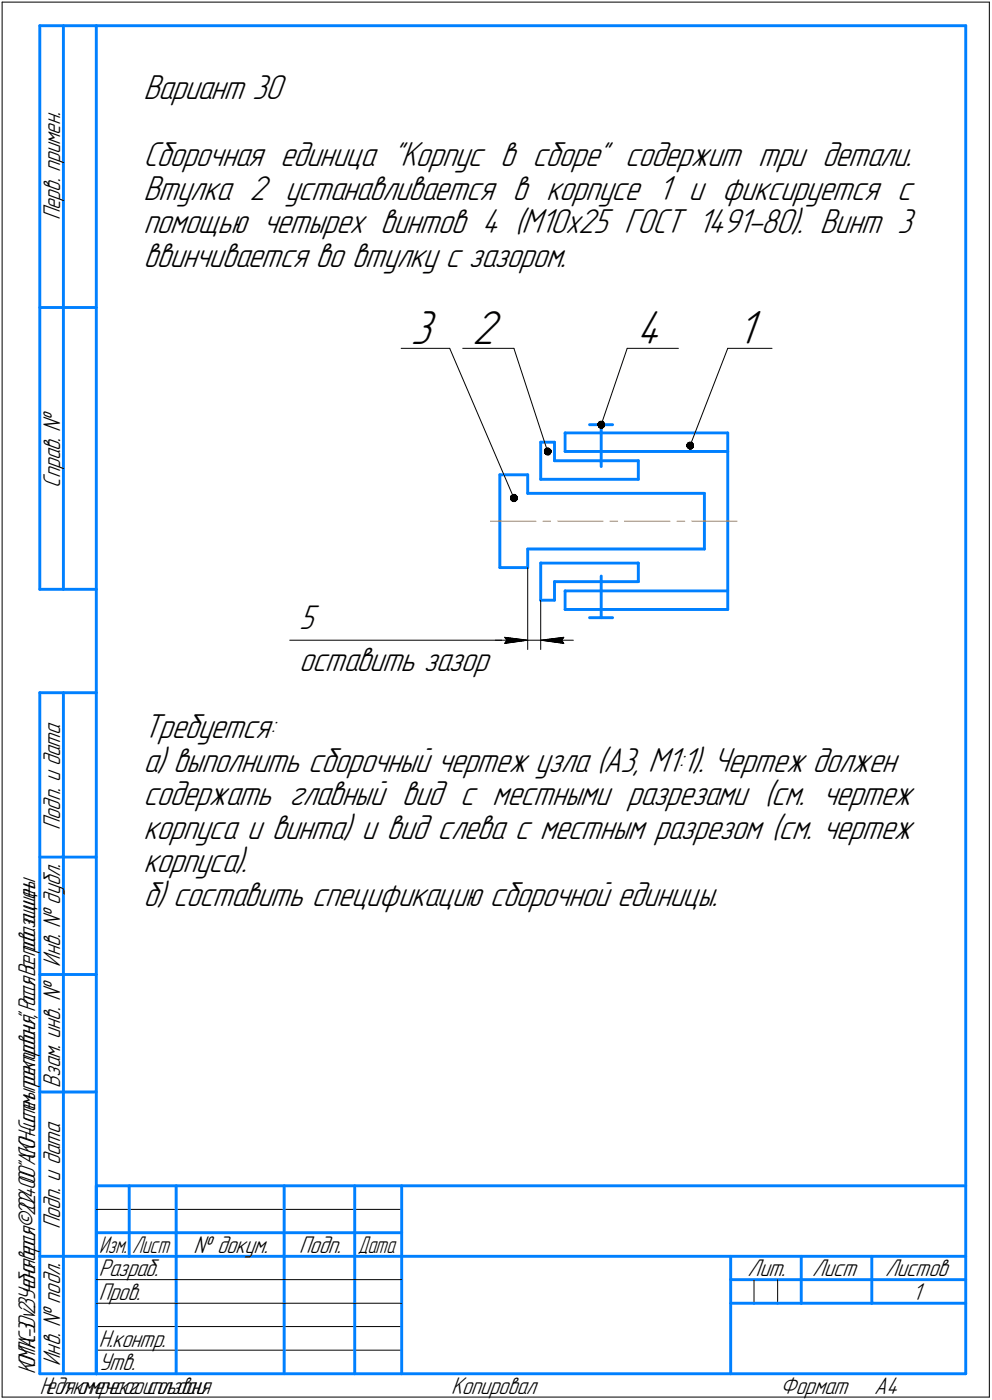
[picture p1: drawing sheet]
<svg xmlns="http://www.w3.org/2000/svg" width="211mm" height="298mm" viewBox="0 0 211 298" stroke-linecap="round" stroke-linejoin="round" font-family="sans-serif">
<g fill="none" stroke="#000" stroke-width=".21">
<path d="M.5 .5h210zM.5 .5v297zM210.5 .5v297zM85.3 74.2h10.4zM95.7 74.2l13.6 31.9zM98.4 74.2h10.9zM109.3 74.2l7.2 21.9zM133.4 74.2l-5.5 16.2zM133.4 74.2h10.9zM154.8 74.2l-8 20.7zM154.8 74.2h9.5zM61.6 136.3h45.8z"/>
<path d="M105.4 136.3h6.9zM107.4 136.3h4.9zM107.4 135.7l4.9 .6zM107.4 135.7l.4 .6zM107.4 137l4.9-.7zM107.8 136.3l-.4 .7zM112.3 120.8v17.5zM112.3 136.3h2.7zM115 127.8v10.5zM115 136.3l4.9 .7zM115 136.3l4.9-.6zM115 136.3h7z"/>
<path d="M119.5 136.3l.4 .7zM119.9 135.7l-.4 .6zM20.5 257.5h65zM20.5 272.5h17zM20.5 277.5h17zM37.5 272.5h23zM37.5 277.5h23zM60.5 272.5h15zM60.5 277.5h15zM75.5 272.5h10zM75.5 277.5h10zM160.4 272.5v5z"/>
<path d="M165.4 272.5v5zM.5 297.5h210zM20.5 282.4h65zM20.5 287.5h65z"/>
</g>
<g fill="none" stroke="#0080ff" stroke-width=".62">
<path d="M8.5 5.5v120zM8.5 5.5h12zM13.5 5.5v120zM20.5 5.5h185zM20.5 5.5v287zM205.5 5.5v287zM8.5 65.5h12zM115 94.1v8zM115 94.1h3zM118 98.1h17.8zM118 94.1v4zM120.2 92.2h34.6z"/>
<path d="M120.2 92.2v3.9zM120.2 96.1h34.6zM125.4 90.4h4.9zM127.9 90.4v8.9zM135.8 98.1v4zM154.8 92.2v18.8zM106.3 111v9.8zM106.3 101.1v9.9zM106.3 101.1h6zM112.3 116.9v3.9zM112.3 116.9h37.6zM112.3 101.1v3.9z"/>
<path d="M112.3 105h37.6zM115 119.9v7.9zM115 119.9h20.8zM115 102.1h20.8zM135.8 119.9v3.9zM149.9 111v5.9zM149.9 105v6zM154.8 111v18.8zM8.5 125.5h12zM106.3 120.8h6zM115 127.8h3zM118 123.8h17.8z"/>
<path d="M118 123.8v4zM120.2 129.8h34.6zM120.2 125.8v4zM120.2 125.8h34.6zM125.4 131.5h4.9zM127.9 122.7v8.8zM8.5 147.5v145zM8.5 147.5h12zM13.5 147.5v145zM8.5 182.5h12zM8.5 207.5h12zM8.5 232.5h12z"/>
<path d="M20.5 252.5h185zM20.5 252.5v40zM27.5 252.5v15zM37.5 252.5v25zM60.5 252.5v25zM75.5 252.5v25zM85.5 252.5v40zM8.5 267.5h12zM20.5 262.5h7zM20.5 267.5h7zM27.5 262.5h10zM27.5 267.5h10z"/>
<path d="M37.5 277.5v15zM37.5 262.5h23zM37.5 267.5h23zM60.5 277.5v15zM60.5 262.5h15zM60.5 267.5h15zM75.5 277.5v15zM75.5 262.5h10zM75.5 267.5h10zM85.5 267.5h120zM155.4 267.5v25zM155.4 272.5h15.1z"/>
<path d="M155.4 277.5h5zM160.4 277.5h5zM165.4 277.5h5.1zM170.5 267.5v10zM170.5 272.5h35zM170.5 277.5h15zM185.5 267.5v10zM185.5 277.5h20zM8.5 292.5h12zM20.5 292.5h185z"/>
</g>
<path d="M104.4 111h9.6zM115.5 111h1.6zM118.6 111h9.7zM129.8 111h1.6zM132.9 111h9.6zM144 111h1.7zM147.2 111h9.6z" fill="none" stroke="#ff8000" stroke-width=".21"/>
<g fill="#fff" stroke="#fff" stroke-width=".21">
<path d="M156.8 65.4h5.5zM156.8 65.5h5.5zM156.8 65.5h5.5zM156.8 65.6h5.5zM156.8 65.6h5.5zM156.8 65.7h5.5zM156.8 65.8h5.5zM156.8 65.8h5.5zM156.8 65.9h5.5zM156.8 65.9h5.5zM156.8 66h5.5zM156.8 66h5.5zM156.8 66.1h5.5zM156.8 66.2h5.5zM156.8 66.2h5.5zM156.8 66.3h5.5zM156.8 66.3h5.5zM156.8 66.4h5.5zM156.8 66.4h5.5zM156.8 66.5h5.5zM156.8 66.5h5.5zM156.8 66.6h5.5zM156.8 66.7h5.5zM156.8 66.7h5.5zM156.8 66.8h5.5zM156.8 66.8h5.5zM156.8 66.9h5.5zM156.8 66.9h5.5zM156.8 67h5.5zM156.8 67.1h5.5zM156.8 67.1h5.5zM156.8 67.2h5.5zM156.8 67.2h5.5zM156.8 67.3h5.5zM156.8 67.3h5.5zM156.8 67.4h5.5zM156.8 67.5h5.5zM156.8 67.5h5.5zM156.8 67.6h5.5zM156.8 67.6h5.5zM156.8 67.7h5.5zM156.8 67.7h5.5zM156.8 67.8h5.5zM156.8 67.8h5.5zM156.8 67.9h5.5zM156.8 68h5.5zM156.8 68h5.5zM156.8 68.1h5.5zM156.8 68.1h5.5zM156.8 68.2h5.5zM156.8 68.2h5.5zM156.8 68.3h5.5zM156.8 68.4h5.5zM156.8 68.4h5.5zM156.8 68.5h5.5zM156.8 68.5h5.5zM156.8 68.6h5.5zM156.8 68.6h5.5zM156.8 68.7h5.5zM156.8 68.7h5.5zM156.8 68.8h5.5zM156.8 68.9h5.5zM156.8 68.9h5.5zM156.8 69h5.5zM156.8 69h5.5zM156.8 69.1h5.5zM156.8 69.1h5.5zM156.8 69.2h5.5zM156.8 69.3h5.5zM156.8 69.3h5.5zM156.8 69.4h5.5zM156.8 69.4h5.5zM156.8 69.5h5.5zM156.8 69.5h5.5zM156.8 69.6h5.5zM156.8 69.7h5.5zM156.8 69.7h5.5zM156.8 69.8h5.5zM156.8 69.8h5.5zM156.8 69.9h5.5zM156.8 69.9h5.5zM156.8 70h5.5zM156.8 70h5.5zM156.8 70.1h5.5zM156.8 70.2h5.5zM156.8 70.2h5.5zM156.8 70.3h5.5zM156.8 70.3h5.5zM156.8 70.4h5.5zM156.8 70.4h5.5zM156.8 70.5h5.5zM156.8 70.6h5.5zM156.8 70.6h5.5zM156.8 70.7h5.5zM156.8 70.7h5.5zM156.8 70.8h5.5zM156.8 70.8h5.5zM156.8 70.9h5.5zM156.8 71h5.5zM156.8 71h5.5zM156.8 71.1h5.5zM156.8 71.1h5.5zM156.8 71.2h5.5zM156.8 71.2h5.5zM156.8 71.3h5.5zM156.8 71.3h5.5zM156.8 71.4h5.5zM156.8 71.5h5.5zM156.8 71.5h5.5zM156.8 71.6h5.5zM156.8 71.6h5.5zM156.8 71.7h5.5zM156.8 71.7h5.5zM156.8 71.8h5.5zM156.8 71.9h5.5zM156.8 71.9h5.5zM156.8 72h5.5zM156.8 72h5.5zM156.8 72.1h5.5zM156.8 72.1h5.5zM156.8 72.2h5.5zM156.8 72.2h5.5zM156.8 72.3h5.5zM156.8 72.4h5.5zM156.8 72.4h5.5zM156.8 72.5h5.5zM156.8 72.5h5.5zM156.8 72.6h5.5zM156.8 72.6h5.5zM156.8 72.7h5.5zM156.8 72.8h5.5zM156.8 72.8h5.5zM156.8 72.9h5.5zM156.8 72.9h5.5zM156.8 73h5.5zM156.8 73h5.5zM156.8 73.1h5.5zM156.8 73.2h5.5zM156.8 73.2h5.5zM156.8 73.3h5.5zM156.8 73.3h5.5zM156.8 73.4h5.5zM156.8 73.4h5.5zM156.8 73.5h5.5zM156.8 73.5h5.5zM156.8 73.6h5.5zM156.8 73.7h5.5zM156.8 73.7h5.5zM156.8 73.8h5.5zM156.8 73.8h5.5zM156.8 73.9h5.5zM156.8 73.9h5.5zM156.8 74h5.5zM156.8 74.1h5.5zM156.8 74.1h5.5zM156.8 74.2h5.5zM156.8 74.2h5.5zM156.8 74.3h5.5zM156.8 74.3h5.5zM156.8 74.4h5.5zM156.8 74.5h5.5zM156.8 74.5h5.5zM156.8 74.6h5.5zM156.8 74.6h5.5zM156.8 74.7h5.5zM156.8 74.7h5.5zM156.8 74.8h5.5zM156.8 74.8h5.5zM156.8 74.9h5.5zM156.8 75h5.5zM156.8 75h5.5zM156.8 75.1h5.5zM156.8 75.1h5.5zM156.8 75.2h5.5zM156.8 75.2h5.5z"/>
<path d="M100.4 65.4h7zM100.4 65.5h7zM100.4 65.5h7zM100.4 65.6h7zM100.4 65.6h7zM100.4 65.7h7zM100.4 65.8h7zM100.4 65.8h7zM100.4 65.9h7zM100.4 65.9h7zM100.4 66h7zM100.4 66h7zM100.4 66.1h7zM100.4 66.2h7zM100.4 66.2h7zM100.4 66.3h7zM100.4 66.3h7zM100.4 66.4h7zM100.4 66.4h7zM100.4 66.5h7zM100.4 66.5h7zM100.4 66.6h7zM100.4 66.7h7zM100.4 66.7h7zM100.4 66.8h7zM100.4 66.8h7zM100.4 66.9h7zM100.4 66.9h7zM100.4 67h7zM100.4 67.1h7zM100.4 67.1h7zM100.4 67.2h7zM100.4 67.2h7zM100.4 67.3h7zM100.4 67.3h7zM100.4 67.4h7zM100.4 67.5h7zM100.4 67.5h7zM100.4 67.6h7zM100.4 67.6h7zM100.4 67.7h7zM100.4 67.7h7zM100.4 67.8h7zM100.4 67.8h7zM100.4 67.9h7zM100.4 68h7zM100.4 68h7zM100.4 68.1h7zM100.4 68.1h7zM100.4 68.2h7zM100.4 68.2h7zM100.4 68.3h7zM100.4 68.4h7zM100.4 68.4h7zM100.4 68.5h7zM100.4 68.5h7zM100.4 68.6h7zM100.4 68.6h7zM100.4 68.7h7zM100.4 68.7h7zM100.4 68.8h7zM100.4 68.9h7zM100.4 68.9h7zM100.4 69h7zM100.4 69h7zM100.4 69.1h7zM100.4 69.1h7zM100.4 69.2h7zM100.4 69.3h7zM100.4 69.3h7zM100.4 69.4h7zM100.4 69.4h7zM100.4 69.5h7zM100.4 69.5h7zM100.4 69.6h7zM100.4 69.7h7zM100.4 69.7h7zM100.4 69.8h7zM100.4 69.8h7zM100.4 69.9h7zM100.4 69.9h7zM100.4 70h7zM100.4 70h7zM100.4 70.1h7zM100.4 70.2h7zM100.4 70.2h7zM100.4 70.3h7zM100.4 70.3h7zM100.4 70.4h7zM100.4 70.4h7zM100.4 70.5h7zM100.4 70.6h7zM100.4 70.6h7zM100.4 70.7h7zM100.4 70.7h7zM100.4 70.8h7zM100.4 70.8h7zM100.4 70.9h7zM100.4 71h7zM100.4 71h7zM100.4 71.1h7zM100.4 71.1h7zM100.4 71.2h7zM100.4 71.2h7zM100.4 71.3h7zM100.4 71.3h7zM100.4 71.4h7zM100.4 71.5h7zM100.4 71.5h7zM100.4 71.6h7zM100.4 71.6h7zM100.4 71.7h7zM100.4 71.7h7zM100.4 71.8h7zM100.4 71.9h7zM100.4 71.9h7zM100.4 72h7zM100.4 72h7zM100.4 72.1h7zM100.4 72.1h7zM100.4 72.2h7zM100.4 72.2h7zM100.4 72.3h7zM100.4 72.4h7zM100.4 72.4h7zM100.4 72.5h7zM100.4 72.5h7zM100.4 72.6h7zM100.4 72.6h7zM100.4 72.7h7zM100.4 72.8h7zM100.4 72.8h7zM100.4 72.9h7zM100.4 72.9h7zM100.4 73h7zM100.4 73h7zM100.4 73.1h7zM100.4 73.2h7zM100.4 73.2h7zM100.4 73.3h7zM100.4 73.3h7zM100.4 73.4h7zM100.4 73.4h7zM100.4 73.5h7zM100.4 73.5h7zM100.4 73.6h7zM100.4 73.7h7zM100.4 73.7h7zM100.4 73.8h7zM100.4 73.8h7zM100.4 73.9h7zM100.4 73.9h7zM100.4 74h7zM100.4 74.1h7zM100.4 74.1h7zM100.4 74.2h7zM100.4 74.2h7zM100.4 74.3h7zM100.4 74.3h7zM100.4 74.4h7zM100.4 74.5h7zM100.4 74.5h7zM100.4 74.6h7zM100.4 74.6h7zM100.4 74.7h7zM100.4 74.7h7zM100.4 74.8h7zM100.4 74.8h7zM100.4 74.9h7zM100.4 75h7zM100.4 75h7zM100.4 75.1h7zM100.4 75.1h7zM100.4 75.2h7zM100.4 75.2h7z"/>
<path d="M87.3 65.4h6.4zM87.3 65.5h6.4zM87.3 65.5h6.4zM87.3 65.6h6.4zM87.3 65.6h6.4zM87.3 65.7h6.4zM87.3 65.8h6.4zM87.3 65.8h6.4zM87.3 65.9h6.4zM87.3 65.9h6.4zM87.3 66h6.4zM87.3 66h6.4zM87.3 66.1h6.4zM87.3 66.2h6.4zM87.3 66.2h6.4zM87.3 66.3h6.4zM87.3 66.3h6.4zM87.3 66.4h6.4zM87.3 66.4h6.4zM87.3 66.5h6.4zM87.3 66.5h6.4zM87.3 66.6h6.4zM87.3 66.7h6.4zM87.3 66.7h6.4zM87.3 66.8h6.4zM87.3 66.8h6.4zM87.3 66.9h6.4zM87.3 66.9h6.4zM87.3 67h6.4zM87.3 67.1h6.4zM87.3 67.1h6.4zM87.3 67.2h6.4zM87.3 67.2h6.4zM87.3 67.3h6.4zM87.3 67.3h6.4zM87.3 67.4h6.4zM87.3 67.5h6.4zM87.3 67.5h6.4zM87.3 67.6h6.4zM87.3 67.6h6.4zM87.3 67.7h6.4zM87.3 67.7h6.4zM87.3 67.8h6.4zM87.3 67.8h6.4zM87.3 67.9h6.4zM87.3 68h6.4zM87.3 68h6.4zM87.3 68.1h6.4zM87.3 68.1h6.4zM87.3 68.2h6.4zM87.3 68.2h6.4zM87.3 68.3h6.4zM87.3 68.4h6.4zM87.3 68.4h6.4zM87.3 68.5h6.4zM87.3 68.5h6.4zM87.3 68.6h6.4zM87.3 68.6h6.4zM87.3 68.7h6.4zM87.3 68.7h6.4zM87.3 68.8h6.4zM87.3 68.9h6.4zM87.3 68.9h6.4zM87.3 69h6.4zM87.3 69h6.4zM87.3 69.1h6.4zM87.3 69.1h6.4zM87.3 69.2h6.4zM87.3 69.3h6.4zM87.3 69.3h6.4zM87.3 69.4h6.4zM87.3 69.4h6.4zM87.3 69.5h6.4zM87.3 69.5h6.4zM87.3 69.6h6.4zM87.3 69.7h6.4zM87.3 69.7h6.4zM87.3 69.8h6.4zM87.3 69.8h6.4zM87.3 69.9h6.4zM87.3 69.9h6.4zM87.3 70h6.4zM87.3 70h6.4zM87.3 70.1h6.4zM87.3 70.2h6.4zM87.3 70.2h6.4zM87.3 70.3h6.4zM87.3 70.3h6.4zM87.3 70.4h6.4zM87.3 70.4h6.4zM87.3 70.5h6.4zM87.3 70.6h6.4zM87.3 70.6h6.4zM87.3 70.7h6.4zM87.3 70.7h6.4zM87.3 70.8h6.4zM87.3 70.8h6.4zM87.3 70.9h6.4zM87.3 71h6.4zM87.3 71h6.4zM87.3 71.1h6.4zM87.3 71.1h6.4zM87.3 71.2h6.4zM87.3 71.2h6.4zM87.3 71.3h6.4zM87.3 71.3h6.4zM87.3 71.4h6.4zM87.3 71.5h6.4zM87.3 71.5h6.4zM87.3 71.6h6.4zM87.3 71.6h6.4zM87.3 71.7h6.4zM87.3 71.7h6.4zM87.3 71.8h6.4zM87.3 71.9h6.4zM87.3 71.9h6.4zM87.3 72h6.4zM87.3 72h6.4zM87.3 72.1h6.4zM87.3 72.1h6.4zM87.3 72.2h6.4zM87.3 72.2h6.4zM87.3 72.3h6.4zM87.3 72.4h6.4zM87.3 72.4h6.4zM87.3 72.5h6.4zM87.3 72.5h6.4zM87.3 72.6h6.4zM87.3 72.6h6.4zM87.3 72.7h6.4zM87.3 72.8h6.4zM87.3 72.8h6.4zM87.3 72.9h6.4zM87.3 72.9h6.4zM87.3 73h6.4zM87.3 73h6.4zM87.3 73.1h6.4zM87.3 73.2h6.4zM87.3 73.2h6.4zM87.3 73.3h6.4zM87.3 73.3h6.4zM87.3 73.4h6.4zM87.3 73.4h6.4zM87.3 73.5h6.4zM87.3 73.5h6.4zM87.3 73.6h6.4zM87.3 73.7h6.4zM87.3 73.7h6.4zM87.3 73.8h6.4zM87.3 73.8h6.4zM87.3 73.9h6.4zM87.3 73.9h6.4zM87.3 74h6.4zM87.3 74.1h6.4zM87.3 74.1h6.4zM87.3 74.2h6.4zM87.3 74.2h6.4zM87.3 74.3h6.4zM87.3 74.3h6.4zM87.3 74.4h6.4zM87.3 74.5h6.4zM87.3 74.5h6.4zM87.3 74.6h6.4zM87.3 74.6h6.4zM87.3 74.7h6.4zM87.3 74.7h6.4zM87.3 74.8h6.4zM87.3 74.8h6.4zM87.3 74.9h6.4zM87.3 75h6.4zM87.3 75h6.4zM87.3 75.1h6.4zM87.3 75.1h6.4zM87.3 75.2h6.4zM87.3 75.2h6.4z"/>
<path d="M135.4 65.4h6.9zM135.4 65.5h6.9zM135.4 65.5h6.9zM135.4 65.6h6.9zM135.4 65.6h6.9zM135.4 65.7h6.9zM135.4 65.8h6.9zM135.4 65.8h6.9zM135.4 65.9h6.9zM135.4 65.9h6.9zM135.4 66h6.9zM135.4 66h6.9zM135.4 66.1h6.9zM135.4 66.2h6.9zM135.4 66.2h6.9zM135.4 66.3h6.9zM135.4 66.3h6.9zM135.4 66.4h6.9zM135.4 66.4h6.9zM135.4 66.5h6.9zM135.4 66.5h6.9zM135.4 66.6h6.9zM135.4 66.7h6.9zM135.4 66.7h6.9zM135.4 66.8h6.9zM135.4 66.8h6.9zM135.4 66.9h6.9zM135.4 66.9h6.9zM135.4 67h6.9zM135.4 67.1h6.9zM135.4 67.1h6.9zM135.4 67.2h6.9zM135.4 67.2h6.9zM135.4 67.3h6.9zM135.4 67.3h6.9zM135.4 67.4h6.9zM135.4 67.5h6.9zM135.4 67.5h6.9zM135.4 67.6h6.9zM135.4 67.6h6.9zM135.4 67.7h6.9zM135.4 67.7h6.9zM135.4 67.8h6.9zM135.4 67.8h6.9zM135.4 67.9h6.9zM135.4 68h6.9zM135.4 68h6.9zM135.4 68.1h6.9zM135.4 68.1h6.9zM135.4 68.2h6.9zM135.4 68.2h6.9zM135.4 68.3h6.9zM135.4 68.4h6.9zM135.4 68.4h6.9zM135.4 68.5h6.9zM135.4 68.5h6.9zM135.4 68.6h6.9zM135.4 68.6h6.9zM135.4 68.7h6.9zM135.4 68.7h6.9zM135.4 68.8h6.9zM135.4 68.9h6.9zM135.4 68.9h6.9zM135.4 69h6.9zM135.4 69h6.9zM135.4 69.1h6.9zM135.4 69.1h6.9zM135.4 69.2h6.9zM135.4 69.3h6.9zM135.4 69.3h6.9zM135.4 69.4h6.9zM135.4 69.4h6.9zM135.4 69.5h6.9zM135.4 69.5h6.9zM135.4 69.6h6.9zM135.4 69.7h6.9zM135.4 69.7h6.9zM135.4 69.8h6.9zM135.4 69.8h6.9zM135.4 69.9h6.9zM135.4 69.9h6.9zM135.4 70h6.9zM135.4 70h6.9zM135.4 70.1h6.9zM135.4 70.2h6.9zM135.4 70.2h6.9zM135.4 70.3h6.9zM135.4 70.3h6.9zM135.4 70.4h6.9zM135.4 70.4h6.9zM135.4 70.5h6.9zM135.4 70.6h6.9zM135.4 70.6h6.9zM135.4 70.7h6.9zM135.4 70.7h6.9zM135.4 70.8h6.9zM135.4 70.8h6.9zM135.4 70.9h6.9zM135.4 71h6.9zM135.4 71h6.9zM135.4 71.1h6.9zM135.4 71.1h6.9zM135.4 71.2h6.9zM135.4 71.2h6.9zM135.4 71.3h6.9zM135.4 71.3h6.9zM135.4 71.4h6.9zM135.4 71.5h6.9zM135.4 71.5h6.9zM135.4 71.6h6.9zM135.4 71.6h6.9zM135.4 71.7h6.9zM135.4 71.7h6.9zM135.4 71.8h6.9zM135.4 71.9h6.9zM135.4 71.9h6.9zM135.4 72h6.9zM135.4 72h6.9zM135.4 72.1h6.9zM135.4 72.1h6.9zM135.4 72.2h6.9zM135.4 72.2h6.9zM135.4 72.3h6.9zM135.4 72.4h6.9zM135.4 72.4h6.9zM135.4 72.5h6.9zM135.4 72.5h6.9zM135.4 72.6h6.9zM135.4 72.6h6.9zM135.4 72.7h6.9zM135.4 72.8h6.9zM135.4 72.8h6.9zM135.4 72.9h6.9zM135.4 72.9h6.9zM135.4 73h6.9zM135.4 73h6.9zM135.4 73.1h6.9zM135.4 73.2h6.9zM135.4 73.2h6.9zM135.4 73.3h6.9zM135.4 73.3h6.9zM135.4 73.4h6.9zM135.4 73.4h6.9zM135.4 73.5h6.9zM135.4 73.5h6.9zM135.4 73.6h6.9zM135.4 73.7h6.9zM135.4 73.7h6.9zM135.4 73.8h6.9zM135.4 73.8h6.9zM135.4 73.9h6.9zM135.4 73.9h6.9zM135.4 74h6.9zM135.4 74.1h6.9zM135.4 74.1h6.9zM135.4 74.2h6.9zM135.4 74.2h6.9zM135.4 74.3h6.9zM135.4 74.3h6.9zM135.4 74.4h6.9zM135.4 74.5h6.9zM135.4 74.5h6.9zM135.4 74.6h6.9zM135.4 74.6h6.9zM135.4 74.7h6.9zM135.4 74.7h6.9zM135.4 74.8h6.9zM135.4 74.8h6.9zM135.4 74.9h6.9zM135.4 75h6.9zM135.4 75h6.9zM135.4 75.1h6.9zM135.4 75.1h6.9zM135.4 75.2h6.9zM135.4 75.2h6.9z"/>
<path d="M63.6 128.3h4.6zM63.6 128.4h4.6zM63.6 128.4h4.6zM63.6 128.5h4.6zM63.6 128.5h4.6zM63.6 128.6h4.6zM63.6 128.6h4.6zM63.6 128.7h4.6zM63.6 128.7h4.6zM63.6 128.8h4.6zM63.6 128.9h4.6zM63.6 128.9h4.6zM63.6 129h4.6zM63.6 129h4.6zM63.6 129.1h4.6zM63.6 129.1h4.6zM63.6 129.2h4.6zM63.6 129.3h4.6zM63.6 129.3h4.6zM63.6 129.4h4.6zM63.6 129.4h4.6zM63.6 129.5h4.6zM63.6 129.5h4.6zM63.6 129.6h4.6zM63.6 129.7h4.6zM63.6 129.7h4.6zM63.6 129.8h4.6zM63.6 129.8h4.6zM63.6 129.9h4.6zM63.6 129.9h4.6zM63.6 130h4.6zM63.6 130h4.6zM63.6 130.1h4.6zM63.6 130.2h4.6zM63.6 130.2h4.6zM63.6 130.3h4.6zM63.6 130.3h4.6zM63.6 130.4h4.6zM63.6 130.4h4.6zM63.6 130.5h4.6zM63.6 130.6h4.6zM63.6 130.6h4.6zM63.6 130.7h4.6zM63.6 130.7h4.6zM63.6 130.8h4.6zM63.6 130.8h4.6zM63.6 130.9h4.6zM63.6 131h4.6zM63.6 131h4.6zM63.6 131.1h4.6zM63.6 131.1h4.6zM63.6 131.2h4.6zM63.6 131.2h4.6zM63.6 131.3h4.6zM63.6 131.3h4.6zM63.6 131.4h4.6zM63.6 131.5h4.6zM63.6 131.5h4.6zM63.6 131.6h4.6zM63.6 131.6h4.6zM63.6 131.7h4.6zM63.6 131.7h4.6zM63.6 131.8h4.6zM63.6 131.9h4.6zM63.6 131.9h4.6zM63.6 132h4.6zM63.6 132h4.6zM63.6 132.1h4.6zM63.6 132.1h4.6zM63.6 132.2h4.6zM63.6 132.2h4.6zM63.6 132.3h4.6zM63.6 132.4h4.6zM63.6 132.4h4.6zM63.6 132.5h4.6zM63.6 132.5h4.6zM63.6 132.6h4.6zM63.6 132.6h4.6zM63.6 132.7h4.6zM63.6 132.8h4.6zM63.6 132.8h4.6zM63.6 132.9h4.6zM63.6 132.9h4.6zM63.6 133h4.6zM63.6 133h4.6zM63.6 133.1h4.6zM63.6 133.2h4.6zM63.6 133.2h4.6zM63.6 133.3h4.6zM63.6 133.3h4.6zM63.6 133.4h4.6zM63.6 133.4h4.6zM63.6 133.5h4.6zM63.6 133.5h4.6zM63.6 133.6h4.6zM63.6 133.7h4.6zM63.6 133.7h4.6zM63.6 133.8h4.6zM63.6 133.8h4.6zM63.6 133.9h4.6zM63.6 133.9h4.6zM63.6 134h4.6zM63.6 134.1h4.6zM63.6 134.1h4.6zM63.6 134.2h4.6zM63.6 134.2h4.6zM63.6 134.3h4.6zM63.6 134.3h4.6zM63.6 134.4h4.6zM63.6 134.5h4.6zM63.6 134.5h4.6zM63.6 134.6h4.6zM63.6 134.6h4.6zM63.6 134.7h4.6zM63.6 134.7h4.6zM63.6 134.8h4.6zM63.6 134.8h4.6zM63.6 134.9h4.6zM63.6 135h4.6zM63.6 135h4.6zM63.6 135.1h4.6zM63.6 135.1h4.6zM63.6 135.2h4.6zM63.6 135.2h4.6zM63.6 135.3h4.6z"/>
<path d="M63.6 137.3h41.7zM63.6 137.4h41.7zM63.6 137.4h41.7zM63.6 137.5h41.7zM63.6 137.6h41.7zM63.6 137.6h41.7zM63.6 137.7h41.7zM63.6 137.7h41.7zM63.6 137.8h41.7zM63.6 137.8h41.7zM63.6 137.9h41.7zM63.6 138h41.7zM63.6 138h41.7zM63.6 138.1h41.7zM63.6 138.1h41.7zM63.6 138.2h41.7zM63.6 138.2h41.7zM63.6 138.3h41.7zM63.6 138.3h41.7zM63.6 138.4h41.7zM63.6 138.5h41.7zM63.6 138.5h41.7zM63.6 138.6h41.7zM63.6 138.6h41.7zM63.6 138.7h41.7zM63.6 138.7h41.7zM63.6 138.8h41.7zM63.6 138.9h41.7zM63.6 138.9h41.7zM63.6 139h41.7zM63.6 139h41.7zM63.6 139.1h41.7zM63.6 139.1h41.7zM63.6 139.2h41.7zM63.6 139.2h41.7zM63.6 139.3h41.7zM63.6 139.4h41.7zM63.6 139.4h41.7zM63.6 139.5h41.7zM63.6 139.5h41.7zM63.6 139.6h41.7zM63.6 139.6h41.7zM63.6 139.7h41.7zM63.6 139.8h41.7zM63.6 139.8h41.7zM63.6 139.9h41.7zM63.6 139.9h41.7zM63.6 140h41.7zM63.6 140h41.7zM63.6 140.1h41.7zM63.6 140.2h41.7zM63.6 140.2h41.7zM63.6 140.3h41.7zM63.6 140.3h41.7zM63.6 140.4h41.7zM63.6 140.4h41.7zM63.6 140.5h41.7zM63.6 140.5h41.7zM63.6 140.6h41.7zM63.6 140.7h41.7zM63.6 140.7h41.7zM63.6 140.8h41.7zM63.6 140.8h41.7zM63.6 140.9h41.7zM63.6 140.9h41.7zM63.6 141h41.7zM63.6 141.1h41.7zM63.6 141.1h41.7zM63.6 141.2h41.7zM63.6 141.2h41.7zM63.6 141.3h41.7zM63.6 141.3h41.7zM63.6 141.4h41.7zM63.6 141.4h41.7zM63.6 141.5h41.7zM63.6 141.6h41.7zM63.6 141.6h41.7zM63.6 141.7h41.7zM63.6 141.7h41.7zM63.6 141.8h41.7zM63.6 141.8h41.7zM63.6 141.9h41.7zM63.6 142h41.7zM63.6 142h41.7zM63.6 142.1h41.7zM63.6 142.1h41.7zM63.6 142.2h41.7zM63.6 142.2h41.7zM63.6 142.3h41.7zM63.6 142.4h41.7zM63.6 142.4h41.7zM63.6 142.5h41.7zM63.6 142.5h41.7zM63.6 142.6h41.7zM63.6 142.6h41.7zM63.6 142.7h41.7zM63.6 142.7h41.7zM63.6 142.8h41.7zM63.6 142.9h41.7zM63.6 142.9h41.7zM63.6 143h41.7zM63.6 143h41.7zM63.6 143.1h41.7zM63.6 143.1h41.7zM63.6 143.2h41.7zM63.6 143.3h41.7zM63.6 143.3h41.7zM63.6 143.4h41.7zM63.6 143.4h41.7zM63.6 143.5h41.7zM63.6 143.5h41.7zM63.6 143.6h41.7zM63.6 143.7h41.7zM63.6 143.7h41.7zM63.6 143.8h41.7zM63.6 143.8h41.7zM63.6 143.9h41.7zM63.6 143.9h41.7zM63.6 144h41.7zM63.6 144h41.7zM63.6 144.1h41.7zM63.6 144.2h41.7zM63.6 144.2h41.7zM63.6 144.3h41.7zM63.6 144.3h41.7z"/>
<path d="M106.8 135.2h.6zM106.8 135.2h1zM106.8 135.3h1.5zM106.8 135.4h1.9zM106.8 135.4h2.4zM106.8 135.5h2.8zM106.8 135.5h3.3zM106.8 135.6h3.7zM106.8 135.6h3.9zM106.8 135.7h4zM106.8 135.7h4.2zM106.8 135.8h4.3zM106.8 135.9h4.4zM106.8 135.9h4.6zM106.8 136h4.7zM106.8 136h4.8zM106.8 136.1h5zM106.8 136.1h5.1zM106.8 136.2h5.2zM106.8 136.3h5.4zM106.8 136.3h5.5zM106.8 136.4h5.4zM106.8 136.4h5.2zM106.8 136.5h5.1zM106.8 136.5h5zM106.8 136.6h4.8zM106.8 136.7h4.7zM106.8 136.7h4.6zM106.8 136.8h4.4zM106.8 136.8h4.3zM106.8 136.9h4.2zM106.8 136.9h4zM106.8 137h3.9zM106.8 137h3.7zM106.8 137.1h3.3zM106.8 137.2h2.9zM106.8 137.2h2.5zM106.8 137.3h2.1zM106.8 137.3h1.7zM106.8 137.4h1.3zM106.8 137.4h.9zM106.8 137.5h.5z"/>
<path d="M120 135.2h.5zM119.5 135.2h1zM119.1 135.3h1.4zM118.6 135.4h1.9zM118.2 135.4h2.3zM117.7 135.5h2.8zM117.3 135.5h3.2zM116.8 135.6h3.7zM116.7 135.6h3.8zM116.6 135.7h3.9zM116.4 135.7h4.1zM116.3 135.8h4.2zM116.2 135.9h4.3zM116 135.9h4.5zM115.9 136h4.6zM115.7 136h4.8zM115.6 136.1h4.9zM115.5 136.1h5zM115.3 136.2h5.2zM115.2 136.3h5.3zM115 136.3h5.5zM115.2 136.4h5.3zM115.3 136.4h5.2zM115.5 136.5h5zM115.6 136.5h4.9zM115.7 136.6h4.8zM115.9 136.7h4.6zM116 136.7h4.5zM116.2 136.8h4.3zM116.3 136.8h4.2zM116.4 136.9h4.1zM116.6 136.9h3.9zM116.7 137h3.8zM116.8 137h3.7zM117.2 137.1h3.3zM117.6 137.2h2.9zM118 137.2h2.5zM118.4 137.3h2.1zM118.9 137.3h1.6zM119.3 137.4h1.2zM119.7 137.4h.8zM120.1 137.5h.4z"/>
</g>
<g fill="#000" stroke="#000" stroke-width=".21">
<path d="M116.3 95.4h.4zM116.2 95.4h.6zM116.1 95.5h.9zM116 95.6h1zM115.9 95.6h1.2zM115.9 95.7h1.2zM115.9 95.7h1.3zM115.8 95.8h1.4zM115.8 95.8h1.5zM115.8 95.9h1.5zM115.8 96h1.5zM115.7 96h1.6zM115.8 96.1h1.5zM115.8 96.1h1.5zM115.8 96.2h1.5zM115.8 96.2h1.5zM115.8 96.3h1.5zM115.8 96.4h1.5zM115.8 96.4h1.4zM115.8 96.5h1.4zM115.9 96.5h1.3zM115.9 96.6h1.3zM115.9 96.6h1.2zM116 96.7h1.1zM116 96.7h1zM116.2 96.8h.8zM116.3 96.9h.5z"/>
<path d="M127.7 89.7h.4zM127.6 89.7h.7zM127.5 89.8h.9zM127.3 89.9h1.2zM127.3 89.9h1.2zM127.3 90h1.2zM127.2 90h1.4zM127.2 90.1h1.4zM127.2 90.1h1.4zM127.1 90.2h1.5zM127.1 90.3h1.6zM127.1 90.3h1.6zM127.1 90.4h1.6zM127.1 90.4h1.6zM127.1 90.5h1.6zM127.1 90.5h1.6zM127.1 90.6h1.6zM127.2 90.6h1.5zM127.2 90.7h1.4zM127.2 90.8h1.4zM127.3 90.8h1.3zM127.3 90.9h1.3zM127.3 90.9h1.2zM127.3 91h1.2zM127.5 91h.9zM127.5 91.1h.8zM127.6 91.2h.6z"/>
<path d="M146.6 94.1h.5zM146.5 94.2h.7zM146.3 94.3h1zM146.3 94.3h1.1zM146.2 94.4h1.2zM146.2 94.4h1.3zM146.2 94.5h1.3zM146.1 94.5h1.4zM146.1 94.6h1.5zM146.1 94.7h1.5zM146.1 94.7h1.5zM146.1 94.8h1.5zM146.1 94.8h1.5zM146.1 94.9h1.5zM146.1 94.9h1.5zM146.1 95h1.5zM146 95.1h1.6zM146.1 95.1h1.5zM146.1 95.2h1.5zM146.1 95.2h1.4zM146.2 95.3h1.3zM146.2 95.3h1.3zM146.2 95.4h1.2zM146.4 95.4h1zM146.4 95.5h.9zM146.5 95.6h.7zM146.6 95.6h.6z"/>
<path d="M109.2 105.3h.4zM109 105.3h.7zM108.9 105.4h.9zM108.8 105.4h1zM108.8 105.5h1.1zM108.7 105.6h1.3zM108.7 105.6h1.3zM108.7 105.7h1.3zM108.7 105.7h1.4zM108.6 105.8h1.5zM108.6 105.8h1.5zM108.6 105.9h1.5zM108.5 105.9h1.6zM108.6 106h1.5zM108.6 106.1h1.5zM108.6 106.1h1.5zM108.6 106.2h1.5zM108.6 106.2h1.5zM108.6 106.3h1.5zM108.6 106.3h1.5zM108.6 106.4h1.5zM108.7 106.5h1.3zM108.7 106.5h1.3zM108.8 106.6h1.1zM108.8 106.6h1zM108.9 106.7h.9zM109.1 106.7h.6zM109.2 106.8h.3z"/>
<path d="M107.4 135.7h.4zM107.5 135.8h.8zM107.5 135.9h1.2zM107.5 135.9h1.7zM107.6 136h2zM107.6 136h2.5zM107.7 136.1h2.8zM107.7 136.1h3.3zM107.8 136.2h3.6zM107.8 136.3h4.1z"/>
<path d="M107.8 136.3h4.5zM107.8 136.4h4.1zM107.8 136.4h3.7zM107.7 136.5h3.4zM107.7 136.5h2.9zM107.6 136.6h2.6zM107.6 136.7h2.2zM107.6 136.7h1.8zM107.5 136.8h1.5zM107.5 136.8h1.1zM107.5 136.9h.7zM107.4 136.9h.4z"/>
<path d="M115 136.3h4.5zM115.5 136.4h4zM115.9 136.4h3.7zM116.3 136.5h3.3zM116.7 136.5h3zM117.1 136.6h2.6zM117.5 136.7h2.2zM117.9 136.7h1.9zM118.3 136.8h1.5zM118.8 136.8h1zM119.2 136.9h.7zM119.5 136.9h.4z"/>
<path d="M119.5 135.7h.4zM119.1 135.8h.8zM118.6 135.9h1.2zM118.2 135.9h1.6zM117.7 136h2.1zM117.3 136h2.4zM116.8 136.1h2.9zM116.4 136.1h3.3zM115.9 136.2h3.7zM115.5 136.3h4z"/>
</g>
<g font-size="10.8">
<text x="87.3" y="73.2">3</text>
<text x="100.4" y="73.2">2</text>
<text x="135.4" y="73.2">4</text>
<text x="156.8" y="73.2">1</text>
</g>
<g font-size="7.8">
<text x="30.5" y="21.1">Вариант 30</text>
<text x="30.5" y="35.4">Сборочная единица &quot;Корпус в сборе&quot; содержит три детали.</text>
<text x="30.5" y="42.5">Втулка 2 устанавливается в корпусе 1 и фиксируется с</text>
<text x="30.5" y="49.6">помощью четырех винтов 4 (М10х25 ГОСТ 1491-80). Винт 3</text>
<text x="30.5" y="56.8">ввинчивается во втулку с зазором.</text>
<text x="30.5" y="157.2">Требуется:</text>
<text x="30.5" y="164.3">а) выполнить сборочный чертеж узла (А3, М1:1). Чертеж должен</text>
<text x="30.5" y="171.5">содержать главный вид с местными разрезами (см. чертеж</text>
<text x="30.5" y="178.6">корпуса и винта) и вид слева с местным разрезом (см. чертеж</text>
<text x="30.5" y="185.7">корпуса).</text>
<text x="30.5" y="192.9">б) составить спецификацию сборочной единицы.</text>
</g>
<g font-size="7.7">
<text x="63.6" y="133.8">5</text>
<text x="63.6" y="142.9">оставить зазор</text>
</g>
<g font-size="5.5">
<text x="12.8" y="46.9" transform="rotate(-90 12.8 46.9)">Перв. примен.</text>
<text x="12.8" y="103.8" transform="rotate(-90 12.8 103.8)">Справ. №</text>
<text x="12.8" y="176.7" transform="rotate(-90 12.8 176.7)">Подп. и дата</text>
<text x="12.8" y="205.8" transform="rotate(-90 12.8 205.8)">Инв. № дубл.</text>
<text x="12.8" y="231.6" transform="rotate(-90 12.8 231.6)">Взам. инв. №</text>
<text x="12.8" y="261.7" transform="rotate(-90 12.8 261.7)">Подп. и дата</text>
<text x="41.2" y="266.8">№ докум.</text>
<text x="63.6" y="266.8">Подп.</text>
<text x="21" y="271.8">Разраб.</text>
<text x="159.1" y="271.8">Лит.</text>
<text x="172.8" y="271.8">Лист</text>
<text x="188.3" y="271.8">Листов</text>
<text x="21" y="276.8">Пров.</text>
<text x="194.1" y="276.8">1</text>
<text x="21" y="286.8">Н.контр.</text>
<text x="12.8" y="290.8" transform="rotate(-90 12.8 290.8)">Инв. № подл.</text>
<text x="21" y="291.8">Утв.</text>
<text x="96" y="296.8">Копировал</text>
<text x="166" y="296.8">Формат</text>
<text x="186" y="296.8">A4</text>
</g>
<g font-size="5.4">
<text x="21.1" y="266.8">Изм.</text>
<text x="28.1" y="266.8">Лист</text>
<text x="76.1" y="266.8">Дата</text>
<text x="7.5" y="292.5" transform="rotate(-90 7.5 292.5)">КОМПАС-3Dv23Учебнаяверсия©2024ООО&quot;АСКОН-Системыпроектирования&quot;,Россия.Всеправазащищены.</text>
<text x="8.5" y="296.7">Недлякоммерческогоиспользования</text>
</g>
</svg>
